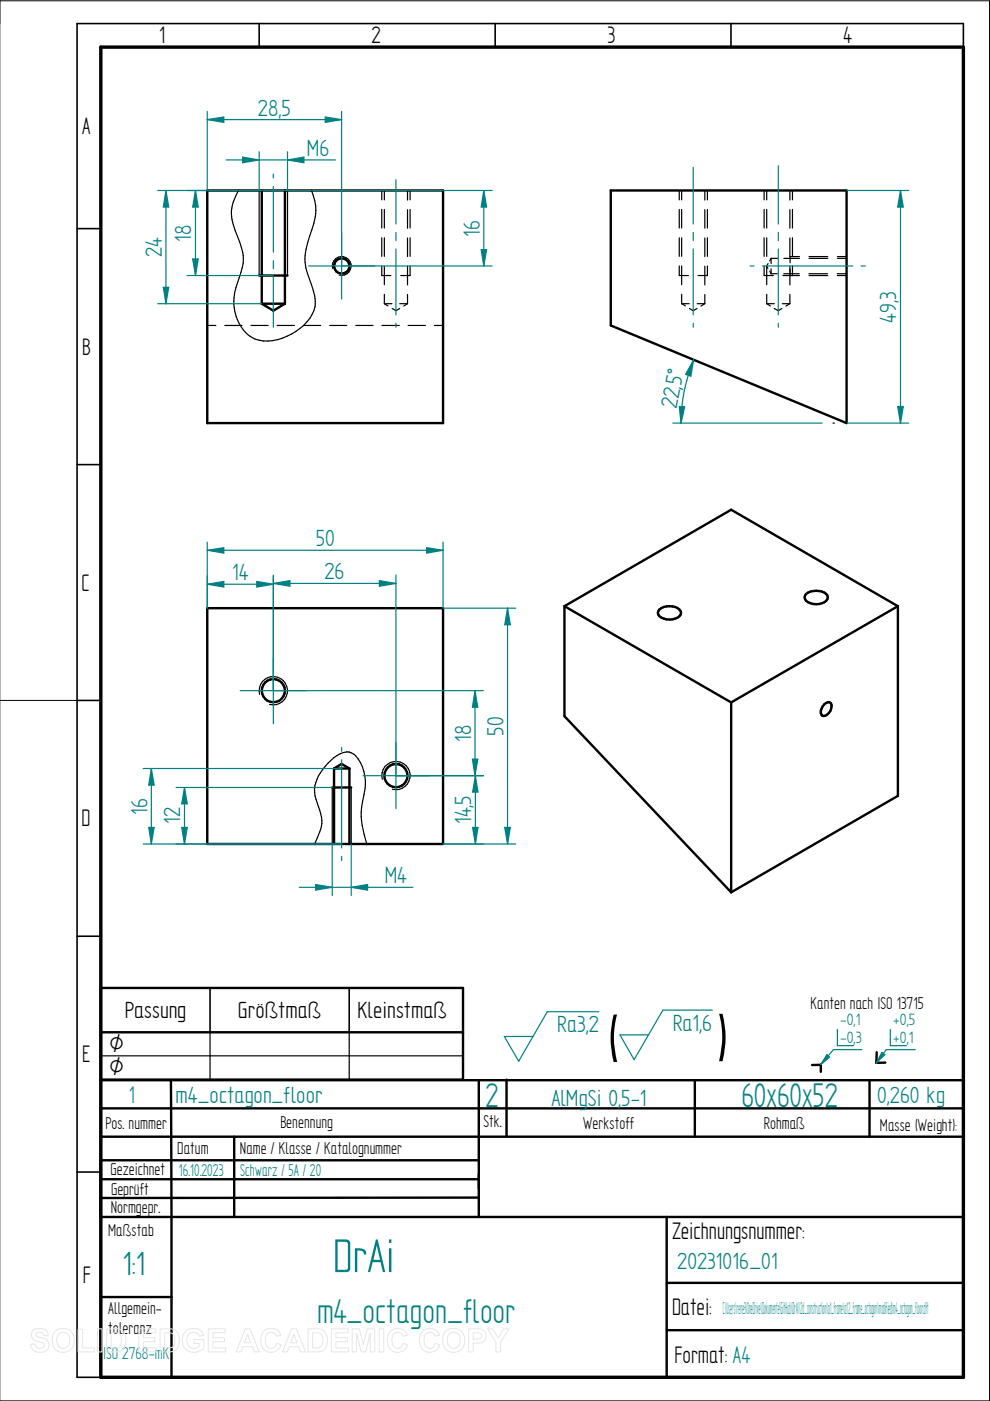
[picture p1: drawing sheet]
<svg xmlns="http://www.w3.org/2000/svg" width="210mm" height="297mm" viewBox="0 0 210 297" stroke-linecap="round" stroke-linejoin="round" font-family="sans-serif">
<path d="M0 0v297h209.8v-296.8h-209.8M0 148.5h16.3" fill="none" stroke="#000" stroke-width=".21"/>
<path d="M54.9 5v5M105 5v5M155 5v5M204.3 10v-5h-188v287h5.1M16.3 48.5h5.1M16.3 98.5h5.1M16.3 148.5h5.1M16.3 198.5h5.1M44.5 209.5v9.4M74 209.5v9.4M16.3 248.5h5.1" fill="none" stroke="#000" stroke-width=".34"/>
<path d="M21.4 10h182.9v282h-182.9z" fill="none" stroke="#000" stroke-width=".72"/>
<g fill="none" stroke="#000" stroke-width=".51">
<path d="M21.4 218.9h76.8M21.4 209.5h76.8v19.4h-76.8zM21.4 229h182.9v63h-182.9zM21.4 235h182.9M36.2 229l.2 63M101.5 229v28.9M107.4 228.9v12M147.3 229v12M174 225.8h-1.8M174 225.7v1.5M184.4 229v12M185.9 223.1l-.1 2.2h1.9"/>
<path d="M21.4 258h182.9M21.4 241h182.9M21.4 250h79.9M21.4 246h79.9M49.7 241v17M101.3 253.9l-79.9 .1M141.4 258v34M21.4 275h15M141.4 272h62.9M141.4 282h62.9"/>
</g>
<circle cx="38.4" cy="292" r=".25" fill="#000"/>
<path d="M44.5 218.9v10M74 218.9v10M21.4 223.9h76.8" fill="none" stroke="#000" stroke-width=".25"/>
<path d="M176.7 222.5l-2.7 3.2" fill="none" stroke="#008080" stroke-width=".25"/>
<path d="M175.3 223.6l.6 .5-1.9 1.6z" fill="#008080"/>
<path d="M177.5 218.3v3.4h3.5M175.3 223.6l.6 .5-1.9 1.6zM176.7 222.5h6M187.9 222.5l-2.1 2.8" fill="none" stroke="#008080" stroke-width=".25"/>
<path d="M187 223.1l.6 .5-1.8 1.7z" fill="#008080"/>
<path d="M50.5 40.4h53.9M72.4 56.4h32M102.6 40.4l.6 3.5h-1.2zM127 214.5h-11l-6 10.5-3.1-5.2h6.1M151 214.2h-10.5l-6 10.5-3.1-5.3h6.1M188.8 218.3v3.4h3.4M187 223.1l.6 .5-1.8 1.7zM187.9 222.5h6.2" fill="none" stroke="#008080" stroke-width=".25"/>
<g fill="none" stroke="#000" stroke-width=".51">
<path d="M43.9 40.4h50v49.3h-50zM54.9 58.4h6.1M55.5 40.4v24M60.4 40.4v24M129.5 40.4h50v49.3l-50-20.7zM55.5 64.4h4.9M60.4 64.4l-2.4 1.5-2.5-1.5M43.9 128.9h50v50h-50zM119.7 128.5v23.3l35.3 37.4M119.7 128.5l35.3 20.4M119.7 128.5l35.3-20.4 35.4 20.4M139.8 129.2a3.4 3.4 0 0 1 4.5 .4 1.21 1.21 0 0 1-1.1 1.5 3.2 3.2 0 0 1-3.6-.8l-.1-.4z"/>
<path d="M170.9 125.9a3.7 3.7 0 0 1 4.3 0 1.17 1.17 0 0 1 .2 1.3 1.17 1.17 0 0 1-1.1 .7 3.2 3.2 0 0 1-3.6-.9l-.1-.3zM190.4 128.5l-35.4 20.4M190.4 128.5v40.2l-35.4 20.5M155 148.9v40.3M174.8 149.4a.86 .86 0 0 1 1.5 0 2.02 2.02 0 0 1-1.9 2.4 1.71 1.71 0 0 1 .4-2.4zM70.4 167h4.1M70.8 162.9v16M70.8 162.9h3.3M74.1 162.9v16M74.1 162.9l-1.7-.9-1.6 .9"/>
<circle cx="72.5" cy="56.4" r="1.63"/>
<circle cx="57.9" cy="146.5" r="2.46"/>
<circle cx="83.9" cy="164.4" r="2.46"/>
</g>
<g fill="none" stroke="#000" stroke-width=".25">
<path d="M54.9 40.4v18M61 40.4v18M66 40.4a10.1 10.1 0 0 1 .1 8.3 14.2 14.2 0 0 0-1.3 7.5l.4 1.8a20.1 20.1 0 0 1 1.6 5.9 7.2 7.2 0 0 1-3.2 5.7 11 11 0 0 1-8.7 2.5 7.5 7.5 0 0 1-5.2-6.3 11.9 11.9 0 0 1 1-6.9 9 9 0 0 0 .1-7.6 14.4 14.4 0 0 1-1.7-6.6v-.6a11.2 11.2 0 0 1 1.4-3.7M70.5 56.9a2 2 0 0 1 1.8-2.5 2 2 0 0 1 2.1 2.2 2 2 0 0 1-2.5 1.7M80.9 40.4v2M80.9 44.4v3.9M80.9 50.4v4M80.9 56.4v2h2M81.5 40.4v2M81.5 44.4v3.9M81.5 50.4v4M81.5 56.4v4"/>
<path d="M86.4 40.4v2M86.4 44.4v4M86.4 50.5v3.9M86.4 56.4v4M87 40.4v2M87 44.4v3.9M87 50.4v4M87 56.4v2h-2M144 56.4v2h2M144 40.4v2M144 44.4v3.9M144 50.4v4"/>
<path d="M144.5 40.4v2M144.5 44.4v3.9M144.5 50.4v4M144.5 56.4v4M149.4 40.4v2M149.4 44.4v4M149.4 50.5v3.9M149.4 56.4v4M150 56.4v2h-2M150 40.4v2M150 44.4v3.9M150 50.4v4"/>
<path d="M162 56.4v2h2M162 40.4v2M162 44.4v3.9M162 50.4v4M162.6 40.4v2M162.6 44.4v3.9M162.6 50.4v4M162.6 56.4v4M162.9 55.9l-.4 .5 .3 .5M163.2 57.5l.3 .5M163.5 54.8l-.3 .5M163.5 54.8h1.3"/>
<path d="M163.5 58h1.3M163.5 54.8v1.1M163.5 57v1M166 58.4h3.5M166.2 58h3.3M166.2 54.8h3.3M167.5 40.4v2M167.5 44.5v3.9M167.5 50.5v3.9M167.5 56.4v4M167.5 57.1v1.3M168 40.4v2"/>
<path d="M168 44.4v3.9M168 50.4v4M168 56.4v2M169.5 54.4h-2v1.3M171.5 58h4M171.5 58.4h4M171.5 54.8h4M171.5 54.4h4M177.5 58h2M177.5 58.4h2M177.5 54.8h2M177.5 54.4h2"/>
<path d="M43.9 69h1.9M47.7 69h3.6M53.2 69h3.7M58.8 69h3.6M64.3 69h3.7M69.9 69h3.6M75.4 69h3.7M81 69h3.7M81.5 62.4v2M81.5 64.4l.8 .5M81.5 64.4h1.6M83.1 65.4l.8 .5 .9-.5"/>
<path d="M84.8 64.4h1.6M86.4 64.4l-.8 .5M86.4 62.4v2M86.5 69h3.7M92.1 69h1.8M144.5 62.4v2M144.5 64.4l.8 .5M144.5 64.4h1.6M146.2 65.4l.8 .5 .8-.5M147.8 64.4h1.6M149.4 62.4v2M149.4 64.4l-.8 .5"/>
<path d="M162.6 62.4v2M162.6 64.4l.7 .5M162.6 64.4h1.6M164.2 65.4l.8 .5 .8-.5M165.9 64.4h1.6M167.5 62.4v2M167.5 64.4l-.9 .5M55 147.2a3 3 0 0 1 2.7-3.8 3 3 0 0 1 3.2 3.3 3 3 0 0 1-3.8 2.7M70.4 167v11.9M74.5 167v11.9M77.8 178.9a17 17 0 0 1-.5-11.1 8.8 8.8 0 0 0-2.2-7.8 2.79 2.79 0 0 0-3.6 .2 10.9 10.9 0 0 0-4.8 7.1 16.8 16.8 0 0 0 1.3 5.2 6.3 6.3 0 0 1-.7 5.2l-.6 1.2M81.1 165.2a3 3 0 0 1 2.6-3.7 3 3 0 0 1 3.3 3.2 3 3 0 0 1-3.8 2.6"/>
</g>
<path d="M102.6 40.4l.6 3.5h-1.2z" fill="#008080"/>
<path d="M102 52.9h1.2l-.6 3.5z" fill="none" stroke="#008080" stroke-width=".25"/>
<path d="M102 52.9h1.2l-.6 3.5z" fill="#008080"/>
<path d="M43.9 23.6v16.8M69 24.8l3.4 .6-3.4 .6zM72.4 23.6v32.8M102.6 40.4v16" fill="none" stroke="#008080" stroke-width=".25"/>
<path d="M69 24.8l3.4 .6-3.4 .6z" fill="#008080"/>
<path d="M43.9 25.4l3.6-.6v1.2z" fill="none" stroke="#008080" stroke-width=".25"/>
<path d="M43.9 25.4l3.6-.6v1.2z" fill="#008080"/>
<path d="M43.9 25.4h28.5M147.1 76.3l-.6 3.5-1.1-.4zM142.7 89.7h31.6" fill="none" stroke="#008080" stroke-width=".25"/>
<path d="M176.6 89.7h.3M179.2 89.7h.3" fill="none" stroke="#000" stroke-width=".25"/>
<path d="M147.1 76.3l-.6 3.5-1.1-.4z" fill="#008080"/>
<path d="M144 86.2h1.2l-.8 3.5z" fill="none" stroke="#008080" stroke-width=".25"/>
<path d="M144 86.2h1.2l-.8 3.5z" fill="#008080"/>
<path d="M33.4 40.4h22.1M33.4 64.4h22.1M34.6 60.9h1.2l-.6 3.5zM147.1 76.3a35.1 35.1 0 0 0-2.7 13.4" fill="none" stroke="#008080" stroke-width=".25"/>
<path d="M34.6 60.9h1.2l-.6 3.5z" fill="#008080"/>
<path d="M35.2 40.4l.6 3.5h-1.2z" fill="none" stroke="#008080" stroke-width=".25"/>
<path d="M35.2 40.4l.6 3.5h-1.2z" fill="#008080"/>
<path d="M35.2 40.4v24M39.7 40.4h18.3M39.7 58.4h18.3M41.4 40.4l.6 3.5h-1.1z" fill="none" stroke="#008080" stroke-width=".25"/>
<path d="M41.4 40.4l.6 3.5h-1.1z" fill="#008080"/>
<path d="M40.9 54.9h1.1l-.6 3.5z" fill="none" stroke="#008080" stroke-width=".25"/>
<path d="M40.9 54.9h1.1l-.6 3.5z" fill="#008080"/>
<path d="M41.4 40.4v18M43.9 122.1v6.8M54.4 123.3l3.6 .6-3.6 .6zM58 122.1v24.3" fill="none" stroke="#008080" stroke-width=".25"/>
<path d="M54.4 123.3l3.6 .6-3.6 .6z" fill="#008080"/>
<path d="M43.9 123.9l3.6-.6v1.2z" fill="none" stroke="#008080" stroke-width=".25"/>
<path d="M43.9 123.9l3.6-.6v1.2z" fill="#008080"/>
<path d="M43.9 123.9h14.1M58 121.9v24.5M58 123.7l3.5-.6v1.2zM83.9 121.9v42.6" fill="none" stroke="#008080" stroke-width=".25"/>
<path d="M58 123.7l3.5-.6v1.2z" fill="#008080"/>
<path d="M80.4 123.1l3.5 .6-3.5 .6z" fill="none" stroke="#008080" stroke-width=".25"/>
<path d="M80.4 123.1l3.5 .6-3.5 .6z" fill="#008080"/>
<path d="M58 123.7h25.9M58 146.4h44.5M100.7 146.4l.6 3.5h-1.1zM83.9 164.5h18.6" fill="none" stroke="#008080" stroke-width=".25"/>
<path d="M100.7 146.4l.6 3.5h-1.1z" fill="#008080"/>
<path d="M100.2 161h1.1l-.6 3.5z" fill="none" stroke="#008080" stroke-width=".25"/>
<path d="M100.2 161h1.1l-.6 3.5z" fill="#008080"/>
<g fill="none" stroke="#008080" stroke-width=".25">
<path d="M58 36.9v.8M58 39.5v14M83.9 38.1v9.4M147 35.5v12M165 35.1v12.4M58 55.3v1.7M58 58.8v10.6M83.9 49.3v1.7M83.9 52.8v14M147 49.3v1.7M147 52.8v14M159 56.4h.9"/>
<path d="M161.7 56.4h19.1M165 49.3v1.7M165 52.8v14M182.6 56.4h.9M83.9 68.5v.9M147 68.5v.9M165 68.5v.9M100.7 146.4v18.1M70.4 178.9v11M74.5 178.9v11M74.5 188.1l3.4-.6v1.2z"/>
</g>
<path d="M74.5 188.1l3.4-.6v1.2z" fill="#008080"/>
<path d="M66.9 187.5l3.5 .6-3.5 .6z" fill="none" stroke="#008080" stroke-width=".25"/>
<path d="M66.9 187.5l3.5 .6-3.5 .6z" fill="#008080"/>
<path d="M37.3 178.9h35.1M37.3 167h33.1M38.5 175.4h1.2l-.6 3.5zM63.5 188.1h24" fill="none" stroke="#008080" stroke-width=".25"/>
<path d="M38.5 175.4h1.2l-.6 3.5z" fill="#008080"/>
<path d="M39.1 167l.6 3.4h-1.2z" fill="none" stroke="#008080" stroke-width=".25"/>
<path d="M39.1 167l.6 3.4h-1.2z" fill="#008080"/>
<path d="M30.4 162.9h42M30.4 178.9h42M32.1 162.9l.6 3.6h-1.2zM39.1 167v11.9" fill="none" stroke="#008080" stroke-width=".25"/>
<path d="M32.1 162.9l.6 3.6h-1.2z" fill="#008080"/>
<path d="M31.5 175.4h1.2l-.6 3.5z" fill="none" stroke="#008080" stroke-width=".25"/>
<path d="M31.5 175.4h1.2l-.6 3.5z" fill="#008080"/>
<path d="M51.4 33.3l3.5 .6-3.5 .6zM54.9 32.2v8.2M61 32.2v8.2M32.1 162.9v16" fill="none" stroke="#008080" stroke-width=".25"/>
<path d="M51.4 33.3l3.5 .6-3.5 .6z" fill="#008080"/>
<path d="M61 33.9l3.4-.6v1.2z" fill="none" stroke="#008080" stroke-width=".25"/>
<path d="M61 33.9l3.4-.6v1.2z" fill="#008080"/>
<path d="M48 33.9h23.1M179.5 40.4h13.2M190.9 40.4l.6 3.5h-1.2zM179.5 89.7h13.2" fill="none" stroke="#008080" stroke-width=".25"/>
<path d="M190.9 40.4l.6 3.5h-1.2z" fill="#008080"/>
<path d="M190.3 86.2h1.2l-.6 3.5z" fill="none" stroke="#008080" stroke-width=".25"/>
<path d="M190.3 86.2h1.2l-.6 3.5z" fill="#008080"/>
<path d="M190.9 40.4v49.3M43.9 114.9v14M43.9 116.7l3.6-.6v1.2zM93.9 114.9v14" fill="none" stroke="#008080" stroke-width=".25"/>
<path d="M43.9 116.7l3.6-.6v1.2z" fill="#008080"/>
<path d="M90.5 116.1l3.4 .6-3.4 .6z" fill="none" stroke="#008080" stroke-width=".25"/>
<path d="M90.5 116.1l3.4 .6-3.4 .6z" fill="#008080"/>
<path d="M43.9 116.7h50M93.9 128.9h15.4M93.9 178.9h15.4M107 175.4h1.2l-.6 3.5z" fill="none" stroke="#008080" stroke-width=".25"/>
<path d="M107 175.4h1.2l-.6 3.5z" fill="#008080"/>
<path d="M107.6 128.9l.6 3.6h-1.2z" fill="none" stroke="#008080" stroke-width=".25"/>
<path d="M107.6 128.9l.6 3.6h-1.2z" fill="#008080"/>
<path d="M107.6 128.9v50M83.9 164.5h18.6M93.9 178.9h8.6M100.8 164.5l.5 3.4h-1.1z" fill="none" stroke="#008080" stroke-width=".25"/>
<path d="M100.8 164.5l.5 3.4h-1.1z" fill="#008080"/>
<path d="M100.2 175.4h1.1l-.5 3.5z" fill="none" stroke="#008080" stroke-width=".25"/>
<path d="M100.2 175.4h1.1l-.5 3.5z" fill="#008080"/>
<path d="M65.4 56.4h14.1M72.4 49.4v14M58 139.4v14.1M50.9 146.4h14M72.4 158.5v.8M83.9 157.4v14.1M72.4 161.1v18.7M77 164.5h13.9M100.8 164.5v14.4M72.4 181.6v.9" fill="none" stroke="#008080" stroke-width=".25"/>
<g fill="none" stroke="#e6e6e6" stroke-width=".21">
<path d="M7 282.1a2.33 2.33 0 0 1 2.9 .2l.3 .9h-.9a.91 .91 0 0 0-.7-.7 .91 .91 0 0 0-1 .5l.1 .3 .5 .2a2.12 2.12 0 0 1 2.2 1.4 1.76 1.76 0 0 1-2.4 1.8l-.7-.2-.6-.7-.2-.8 .9-.1a1.05 1.05 0 0 0 .9 1 1.05 1.05 0 0 0 1.1-.7 1.7 1.7 0 0 0-1.6-.8 1.39 1.39 0 0 1-.8-2.3zM11.7 282.3a2.47 2.47 0 0 1 3.1-.2 2.47 2.47 0 0 1 .8 3 2.4 2.4 0 0 1-3 1.5 2.4 2.4 0 0 1-1.5-3.1zM12.4 282.9a1.39 1.39 0 0 1 1.7-.3 1.39 1.39 0 0 1 .7 1.5 1.41 1.41 0 0 1-1.4 1.8 1.41 1.41 0 0 1-1.4-1.8l.1-.7zM16.6 281.8h.9v4h2.5v.8h-3.4zM20.7 281.7h.9v4.9h-.9zM20.7 286.6h.1M22.6 281.7h1.8a2.2 2.2 0 0 1 2.3 2.8 2.05 2.05 0 0 1-2.3 2.1h-1.8zM23.6 282.6a1.8 1.8 0 0 1 1.9 .5 2.03 2.03 0 0 1-.4 2.6l-1.5 .1zM29.4 281.7h3.6v.9h-2.6v1h2.5v.9h-2.5v1.3h2.7v.8h-3.7zM34 281.7h1.7a2.2 2.2 0 0 1 2.3 2.8 2.05 2.05 0 0 1-2.2 2.1h-1.8zM34.9 282.6a1.8 1.8 0 0 1 2 .5 2.03 2.03 0 0 1-.5 2.6l-1.5 .1zM39.3 282.3a2.56 2.56 0 0 1 3.6 .2l.3 .6-1 .2a1.36 1.36 0 0 0-1.6-.7 1.36 1.36 0 0 0-1 1.5 1.55 1.55 0 0 0 .8 1.6 1.55 1.55 0 0 0 1.8-.2v-.6h-1.1v-.9h2.1v2a2.7 2.7 0 0 1-4.5-1.2 2.79 2.79 0 0 1 .6-2.5z"/>
<path d="M44.2 281.7h3.6v.9h-2.7v1h2.5v.9h-2.5v1.3h2.7v.8h-3.6zM52 281.7h1l2 4.9h-1.1l-.4-1.1h-2l-.4 1.1h-1zM52.5 282.9l.7 1.8h-1.4zM55.9 282.3a2.15 2.15 0 0 1 3.6 .8l-.9 .2a1.24 1.24 0 0 0-1.6-.7 1.24 1.24 0 0 0-.7 1.5 1.25 1.25 0 0 0 .5 1.6 1.25 1.25 0 0 0 1.6-.3l.2-.6 1 .3a2.19 2.19 0 0 1-2.6 1.6 2.19 2.19 0 0 1-1.7-2.5l.1-.9zM61.8 281.7h1l2 4.9h-1l-.5-1.1h-2l-.4 1.1h-1zM62.3 282.9l.7 1.8h-1.4zM65.3 281.7h1.8a2.2 2.2 0 0 1 2.3 2.8 2.05 2.05 0 0 1-2.3 2.1h-1.8zM66.3 282.6a1.8 1.8 0 0 1 1.9 .5 2.03 2.03 0 0 1-.4 2.6l-1.5 .1zM70.2 281.7h3.6v.9h-2.6v1h2.5v.9h-2.5v1.3h2.7v.8h-3.7zM74.7 281.7h1.5l.8 3.4 .9-3.4h1.6v4.9h-1v-3.9l-1 3.9h-.9l-1-3.9v3.9h-.9zM80.4 281.7h1v4.9h-1zM80.4 286.6h.1"/>
<path d="M82.7 282.3a2.15 2.15 0 0 1 3.7 .8l-1 .2a1.24 1.24 0 0 0-1.6-.7 1.24 1.24 0 0 0-.7 1.5 1.25 1.25 0 0 0 .5 1.6 1.25 1.25 0 0 0 1.6-.3l.3-.6 .9 .3a2.19 2.19 0 0 1-2.6 1.6 2.19 2.19 0 0 1-1.7-2.5l.1-.9zM89.5 282.3a2.15 2.15 0 0 1 3.7 .8l-1 .2a1.24 1.24 0 0 0-1.5-.7 1.24 1.24 0 0 0-.8 1.5 1.25 1.25 0 0 0 .5 1.6 1.25 1.25 0 0 0 1.6-.3l.3-.6 .9 .3a2.19 2.19 0 0 1-2.5 1.6 2.19 2.19 0 0 1-1.8-2.5l.1-.9zM94.5 282.3a2.47 2.47 0 0 1 3.1-.2 2.47 2.47 0 0 1 .8 3 2.4 2.4 0 0 1-3 1.5 2.4 2.4 0 0 1-1.5-3.1zM95.2 282.9a1.39 1.39 0 0 1 1.7-.3 1.39 1.39 0 0 1 .7 1.5 1.41 1.41 0 0 1-1.4 1.8 1.41 1.41 0 0 1-1.4-1.8l.1-.7zM99.4 281.7h1.5a1.58 1.58 0 0 1 2 .8 1.58 1.58 0 0 1-.6 2.1l-.8 .1-1.2 .1v1.8h-.9zM100.3 282.6h.5a.87 .87 0 0 1 1.3 .8l-.5 .4-1.3 .1zM103.3 281.7h1.2l1.2 2 1.1-2h1.1l-1.8 2.9v2h-.9v-2z"/>
</g>
<g font-size="16.1">
<text x="128.8" y="225.1">(</text>
<text x="151.9" y="224.9">)</text>
</g>
<text font-size="11.3" fill="#008080" x="70.6" y="269.7">DrAi</text>
<g font-size="8.2" fill="#008080">
<text x="103" y="234.6">2</text>
<text x="157.2" y="234.7">60x60x52</text>
<text x="67.2" y="280.5">m4_octagon_floor</text>
</g>
<text font-size="8" fill="#008080" x="26" y="270.4">1:1</text>
<g font-size="5.7">
<text x="33.8" y="9.2">1</text>
<text x="78.8" y="9.2">2</text>
<text x="128.8" y="9.2">3</text>
<text x="178.8" y="9.2">4</text>
<text x="17.4" y="28.4">A</text>
<text x="17.4" y="75.2">B</text>
<text x="17.3" y="125.2">C</text>
<text x="17.3" y="175.2">D</text>
<text x="17.4" y="225.2">E</text>
<text x="142.5" y="262.7">Zeichnungsnummer:</text>
<text x="17.6" y="271.9">F</text>
<text x="142.5" y="278.7">Datei:</text>
<text x="143" y="289">Format: A4</text>
</g>
<text font-size="5.7" fill="#008080" x="27.3" y="233.8">1</text>
<g font-size="5.6" fill="#008080">
<text x="54.7" y="24.5">28,5</text>
<text x="65" y="33">M6</text>
<text x="40.6" y="51.2" transform="rotate(-90 40.6 51.2)">18</text>
<text x="101.7" y="50.2" transform="rotate(-90 101.7 50.2)">16</text>
<text x="34.3" y="54.5" transform="rotate(-90 34.3 54.5)">24</text>
<text x="190" y="68.4" transform="rotate(-90 190 68.4)">49,3</text>
<text x="144.4" y="81.9" transform="rotate(-79 144.4 81.9)">5°</text>
<text x="143.4" y="86.8" transform="rotate(-79 143.4 86.8)">22,</text>
<text x="66.9" y="115.8">50</text>
<text x="49.2" y="123">14</text>
<text x="68.8" y="122.8">26</text>
<text x="106.7" y="156" transform="rotate(-90 106.7 156)">50</text>
<text x="99.9" y="157.3" transform="rotate(-90 99.9 157.3)">18</text>
<text x="31.2" y="172.7" transform="rotate(-90 31.2 172.7)">16</text>
<text x="38.2" y="174.8" transform="rotate(-90 38.2 174.8)">12</text>
<text x="99.9" y="174.8" transform="rotate(-90 99.9 174.8)">14,5</text>
<text x="81.6" y="187.2">M4</text>
<text x="118.2" y="218.9">Ra3,2</text>
<text x="142.6" y="218.5">Ra1,6</text>
<text x="37.2" y="233.9">m4_octagon_floor</text>
<text x="186" y="233.8">0,260 kg</text>
<text x="116.9" y="234.4">AlMgSi 0,5-1</text>
<text x="143.6" y="269.2">20231016_01</text>
</g>
<g font-size="5.6">
<text x="26.5" y="215.9">Passung</text>
<text x="50.4" y="215.9">Größtmaß</text>
<text x="75.8" y="215.9">Kleinstmaß</text>
<text x="23.2" y="223.1">Ø</text>
<text x="23.2" y="228">Ø</text>
</g>
<g font-size="4.1">
<text x="171.9" y="214">Kanten nach ISO 13715</text>
<text x="22.4" y="239.4">Pos. nummer</text>
<text x="59.4" y="239.2">Benennung</text>
<text x="102.5" y="239">Stk.</text>
<text x="123.7" y="239.4">Werkstoff</text>
<text x="161.9" y="239.3">Rohmaß</text>
<text x="186.6" y="239.7">Masse (Weight):</text>
<text x="37.6" y="244.8">Datum</text>
<text x="50.9" y="244.7">Name / Klasse / Katalognummer</text>
<text x="23.4" y="249.2">Gezeichnet</text>
<text x="23.5" y="257.2">Normgepr.</text>
<text x="23.5" y="253.3">Geprüft</text>
<text x="22.9" y="262.1">Maßstab</text>
<text x="22.9" y="278.6">Allgemein-</text>
<text x="22.9" y="282.7">toleranz</text>
</g>
<g font-size="4.1" fill="#008080">
<text x="37.9" y="249.3">16.10.2023</text>
<text x="50.9" y="249.3">Schwarz / 5A / 20</text>
<text x="153.2" y="278.6">C:\Users\rene3\OneDrive\Dokumente\GitHub\DrAI\2d_construction\a1_frame\a1.2_frame_octagon\modified\m4_octagon_floor.dft</text>
<text x="21.8" y="288">ISO 2768-mK</text>
</g>
<g font-size="3.9" fill="#008080">
<text x="178.1" y="217.4">-0,1</text>
<text x="178.1" y="221.1">-0,3</text>
<text x="189.4" y="217.4">+0,5</text>
<text x="189.4" y="221.1">+0,1</text>
</g>
</svg>
